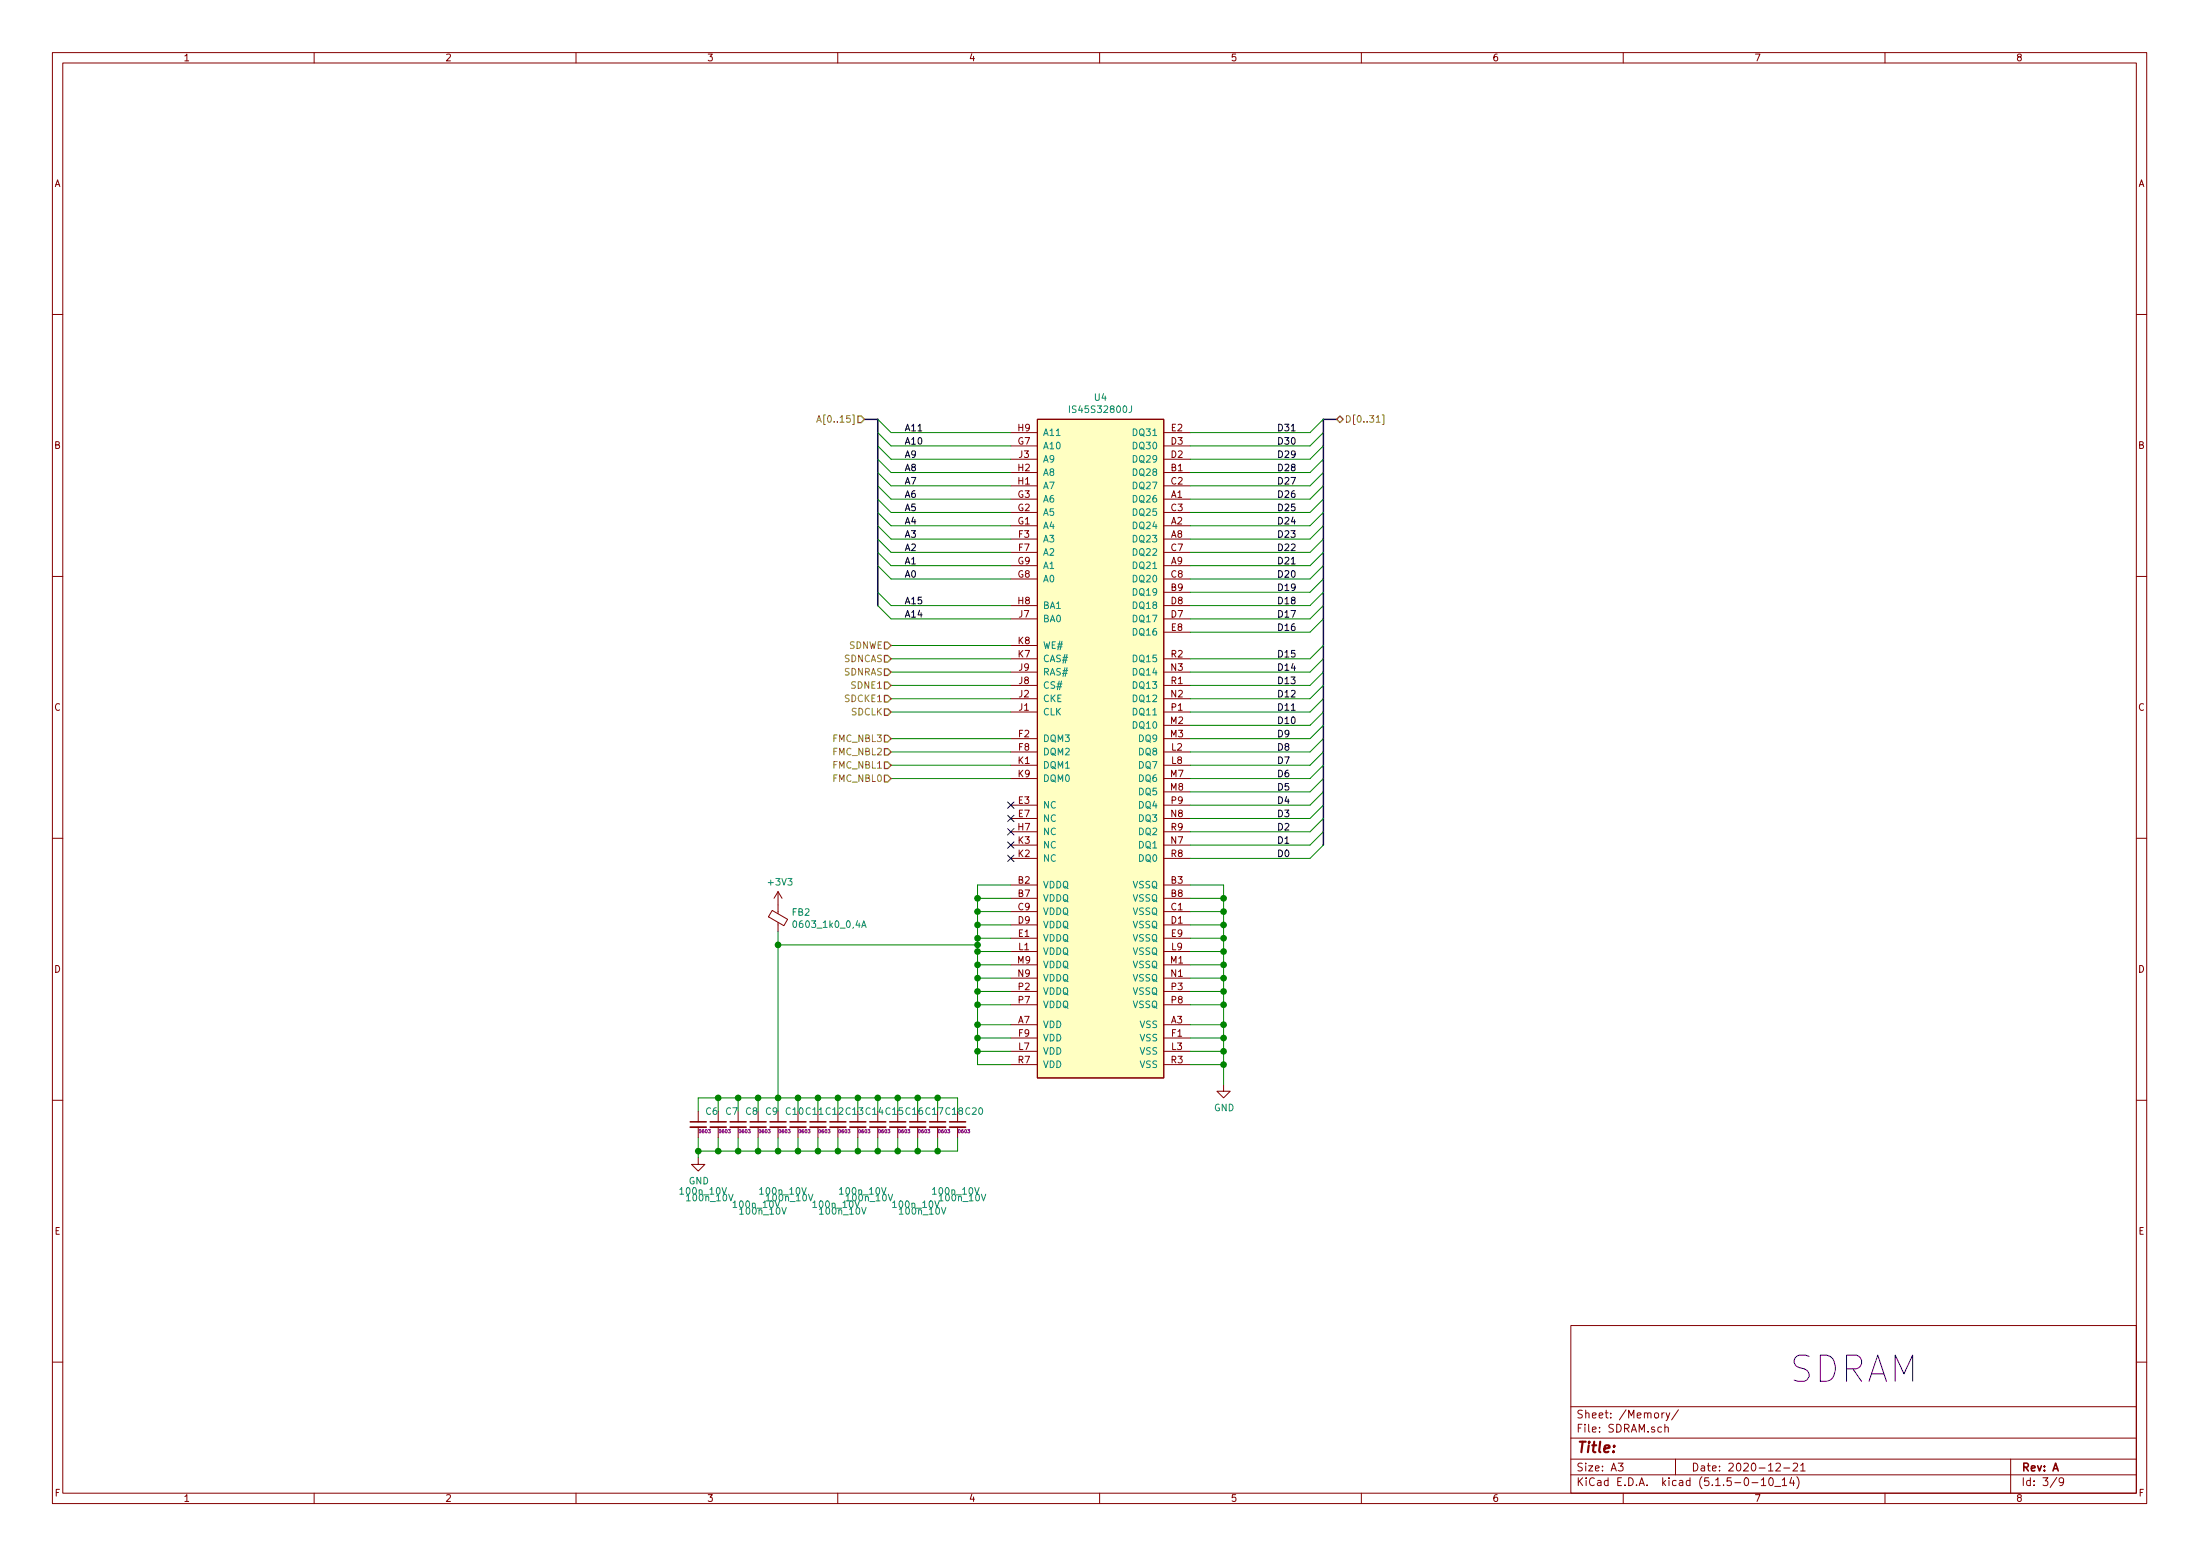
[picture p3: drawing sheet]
<svg xmlns="http://www.w3.org/2000/svg" width="420mm" height="297mm" viewBox="0 0 420 297" stroke-linecap="round" stroke-linejoin="round" font-family="sans-serif">
<g fill="none" stroke="#840000" stroke-width=".19">
<path d="M10 10h400v277h-400zM12 12h396v273.1h-396zM60 10v2M110 10v2M160 10v2M210 10v2M260 10v2M310 10v2M360 10v2M10 60h2M408 60h2M193 95.3h5.1"/>
<path d="M193 90.2h5.1M193 92.7h5.1M193 97.8h5.1M193 87.7h5.1M193 85.1h5.1M193 82.6h5.1M222.2 95.3h5.1M222.2 90.2h5.1M222.2 92.7h5.1M222.2 97.8h5.1M222.2 87.7h5.1M222.2 85.1h5.1"/>
<path d="M222.2 82.6h5.1M10 110h2M193 100.4h5.1M193 102.9h5.1M193 108h5.1M193 105.4h5.1M193 110.5h5.1M193 118.1h5.1M193 115.6h5.1M222.2 100.4h5.1M222.2 102.9h5.1M222.2 108h5.1"/>
<path d="M222.2 113.1h5.1M222.2 105.4h5.1M222.2 110.5h5.1M222.2 118.1h5.1M222.2 115.6h5.1M408 110h2M193 135.9h5.1M193 133.4h5.1M193 130.8h5.1M193 128.3h5.1M193 125.8h5.1M193 123.2h5.1"/>
<path d="M222.2 120.7h5.1M222.2 135.9h5.1M222.2 133.4h5.1M222.2 130.8h5.1M222.2 128.3h5.1M222.2 125.8h5.1M222.2 138.5h5.1M193 153.7h5.1M193 156.2h5.1M193 141h5.1M193 143.5h5.1M193 158.8h5.1"/>
<path d="M193 146.1h5.1M193 148.6h5.1M222.2 153.7h5.1M222.2 156.2h5.1M222.2 141h5.1M222.2 143.5h5.1M222.2 158.8h5.1M222.2 146.1h5.1M222.2 148.6h5.1M222.2 151.2h5.1M10 160h2M147.5 173.8l2.9 1.7-.7 1.2-2.9-1.7z"/>
<path d="M148.6 170.2v4.2M148.6 176.1v1.7M148.6 170.2l-.8 1.3M148.6 170.2l.8 1.3M193 168.9h5.1M193 171.5h5.1M193 174h5.1M193 176.6h5.1M193 179.1h5.1M193 163.9h5.1M193 161.3h5.1M222.2 168.9h5.1"/>
<path d="M222.2 171.5h5.1M222.2 174h5.1M222.2 176.6h5.1M222.2 179.1h5.1M222.2 163.9h5.1M222.2 161.3h5.1M408 160h2M193 195.6h5.1M193 198.2h5.1M193 181.6h5.1M193 184.2h5.1M193 186.7h5.1"/>
<path d="M193 189.3h5.1M193 191.8h5.1M222.2 195.6h5.1M222.2 198.2h5.1M222.2 181.6h5.1M222.2 184.2h5.1M222.2 186.7h5.1M222.2 189.3h5.1M222.2 191.8h5.1M10 210h2M133.3 212.1v2.1M133.3 215.2v2"/>
<path d="M137.2 212.1v2.1M137.2 215.2v2M141 212.1v2.1M141 215.2v2M144.8 212.1v2.1M144.8 215.2v2M148.6 212.1v2.1M148.6 215.2v2M152.4 212.1v2.1M152.4 215.2v2M156.2 212.1v2.1M156.2 215.2v2"/>
<path d="M160 212.1v2.1M160 215.2v2M163.8 212.1v2.1M163.8 215.2v2M167.6 212.1v2.1M167.6 215.2v2M171.4 212.1v2.1M171.4 215.2v2M175.3 212.1v2.1M175.3 215.2v2M179.1 212.1v2.1M179.1 215.2v2"/>
<path d="M182.9 212.1v2.1M182.9 215.2v2M193 200.7h5.1M193 203.2h5.1M222.2 200.7h5.1M222.2 203.2h5.1M233.7 207v1.3h1.2l-1.2 1.3-1.3-1.3h1.3M408 210h2M133.3 221v1.3h1.3l-1.3 1.3-1.2-1.3h1.2M300 253h108v32.1h-108zM10 260h2M300 278.5h108"/>
<path d="M300 274.5h108M300 268.5h108M309 279.3h1l-.5 .6 .4 .1v.7l-.2 .1-.7-.1M317.4 269.7v1M317.8 269.7l-.4 .3M318 272.5a.37 .37 0 0 1 .6 .1v.8M318 271.9v1.5M318.2 269.7l.3 1M318.9 269.7l-.5 1.4-.2 .1M320 278.5v3M320.5 269.1l-1.2 2M339.2 279.5l.6-.2 .2 .4-.9 1.1h.9"/>
<path d="M342.5 279.5l.5-.2 .3 .2v.2l-.9 1.1h.9M343.9 279.7l.4-.4v1.5M384 278.5v6.6M408 260h2M60 285.1v1.9M110 285.1v1.9M160 285.1v1.9M210 285.1v1.9M260 285.1v1.9M300 281.5h108M310 285.1v1.9M334.6 283h1.1"/>
<path d="M336.4 282.5l.4-.4v1.5M336.4 283.6h.8M337.9 282.3l.3-.2a.81 .81 0 0 1 .5 .6 .81 .81 0 0 1-.2 .8l-.2 .1a.79 .79 0 0 1-.4-1.3zM338.9 283.8h1.2M340.4 282.5l.4-.4v1.5M340.4 283.6h.8M340.7 280.2h1.1M342.2 282l-.4 1.1h.9M342.5 282.6v1M343.2 281.9a1.71 1.71 0 0 1 0 2.3M343.9 280.8h.9M360 285.1v1.9"/>
<path d="M392.8 282l-1.3 2M394.1 282.7l-.3 .3h-.4l-.2-.3 .2-.5 .4-.1 .2 .2a1.19 1.19 0 0 1-.2 1.2l-.4 .1"/>
</g>
<path d="M198.1 80h24.1v125.8h-24.1z" fill="#ffffc2" stroke="#ffffc2" stroke-width=".19"/>
<path d="M198.1 80h24.1v125.8h-24.1z" fill="none" stroke="#840000" stroke-width=".2"/>
<g fill="none" stroke="#008484" stroke-width=".19">
<path d="M204.2 77.5v1.3M216.1 77.5v.9l-.2 .3-.3 .1M151.6 175.9l.1-.1a.69 .69 0 0 1 .5 .6 .69 .69 0 0 1-.5 .6l-.3-.4zM164.6 177l.4-1.2 .4 1.2M164.7 176.7h.6M129.8 227.1l.4-.4v1.3M129.8 228h.8M131.2 226.8l.1-.1a.67 .67 0 0 1 .5 .6 .67 .67 0 0 1-.5 .7l-.2-.5zM132.4 226.8l.2-.1a.67 .67 0 0 1 .4 .6 .67 .67 0 0 1-.4 .7l-.3-.5zM133.5 227.3l.2-.2 .3 .1 .1 .8M133.5 227.1v.9M135.6 227.1l.3-.4v1.3"/>
<path d="M136.9 226.8l.2-.1a.69 .69 0 0 1 .4 .6 .69 .69 0 0 1-.4 .7l-.2-.2-.1-.3zM137.9 226.7l.4 1.3 .4-1.3M140 229.6l.4-.4v1.3M140 230.5h.7M141.3 229.4l.2-.2a.67 .67 0 0 1 .5 .7 .67 .67 0 0 1-.5 .6l-.3-.5zM142.5 229.4l.2-.2a.67 .67 0 0 1 .5 .7 .67 .67 0 0 1-.5 .6l-.3-.5zM143.7 229.8l.2-.1h.3v.8M143.7 229.7v.8M145.1 227.1l.3-.4v1.3M145.1 228h.7M145.7 229.6l.4-.4v1.3M146.4 226.8l.2-.1a.67 .67 0 0 1 .4 .6 .67 .67 0 0 1-.4 .7l-.3-.5z"/>
<path d="M147.1 229.4l.2-.2a.69 .69 0 0 1 .4 .7 .69 .69 0 0 1-.4 .6l-.2-.1-.1-.4zM147.6 226.8l.2-.1a.67 .67 0 0 1 .5 .6 .67 .67 0 0 1-.5 .7l-.3-.5zM148.1 229.2l.4 1.3 .4-1.3M148.8 227.3l.1-.2 .4 .1v.8M148.8 227.1v.9M150.8 227.1l.4-.4v1.3M152.1 226.8l.2-.1a.69 .69 0 0 1 .5 .6 .69 .69 0 0 1-.5 .7l-.2-.2-.1-.3zM153.1 226.7l.4 1.3 .5-1.3M155.2 229.6l.4-.4v1.3M155.2 230.5h.8M156.6 229.4l.1-.2a.67 .67 0 0 1 .5 .7 .67 .67 0 0 1-.5 .6l-.2-.5zM157.8 229.4l.2-.2a.67 .67 0 0 1 .4 .7 .67 .67 0 0 1-.4 .6l-.3-.5z"/>
<path d="M158.9 229.8l.2-.1h.3l.1 .8M158.9 229.7v.8M160.3 227.1l.4-.4v1.3M160.3 228h.7M161 229.6l.3-.4v1.3M161.6 226.8l.2-.1a.67 .67 0 0 1 .5 .6 .67 .67 0 0 1-.5 .7l-.3-.5zM162.3 229.4l.2-.2a.69 .69 0 0 1 .4 .7 .69 .69 0 0 1-.4 .6l-.2-.1-.1-.4zM162.9 226.8l.1-.1a.67 .67 0 0 1 .5 .6 .67 .67 0 0 1-.5 .7l-.3-.5zM163.3 229.2l.4 1.3 .4-1.3M164 227.3l.2-.2 .3 .1 .1 .8M164 227.1v.9M166.1 227.1l.3-.4v1.3"/>
<path d="M167.4 226.8l.2-.1a.69 .69 0 0 1 .4 .6 .69 .69 0 0 1-.4 .7l-.2-.2-.1-.3zM168.4 226.7l.4 1.3 .4-1.3M170.5 229.6l.3-.4v1.3M170.5 230.5h.7M171.8 229.4l.2-.2a.67 .67 0 0 1 .4 .7 .67 .67 0 0 1-.4 .6l-.3-.5zM173 229.4l.2-.2a.67 .67 0 0 1 .5 .7 .67 .67 0 0 1-.5 .6l-.3-.5zM174.2 229.8l.1-.1h.4v.8M174.2 229.7v.8M176.2 229.6l.4-.4v1.3M177.5 229.4l.2-.2a.69 .69 0 0 1 .5 .7 .69 .69 0 0 1-.5 .6l-.2-.1-.1-.4zM178.1 227.1l.4-.4v1.3M178.1 228h.7"/>
<path d="M178.5 229.2l.4 1.3 .5-1.3M179.4 226.8l.2-.1a.67 .67 0 0 1 .5 .6 .67 .67 0 0 1-.5 .7l-.3-.5zM180.6 226.8l.2-.1a.67 .67 0 0 1 .5 .6 .67 .67 0 0 1-.5 .7l-.3-.5zM181.8 227.3l.2-.2 .3 .1v.8M181.8 227.1v.9M183.8 227.1l.4-.4v1.3M185.2 226.8l.2-.1a.69 .69 0 0 1 .4 .6 .69 .69 0 0 1-.4 .7l-.2-.2-.1-.3zM186.2 226.7l.4 1.3 .4-1.3"/>
</g>
<g fill="none" stroke="#840000" stroke-width=".33">
<path d="M131.8 215.2h3.1M135.6 215.2h3.1M139.4 215.2h3.1M143.3 215.2h3M147.1 215.2h3M150.9 215.2h3M154.7 215.2h3M158.5 215.2h3M162.3 215.2h3.1M166.1 215.2h3.1M169.9 215.2h3.1M173.7 215.2h3.1"/>
<path d="M177.5 215.2h3.1M181.4 215.2h3"/>
</g>
<g fill="none" stroke="#840000" stroke-width=".3">
<path d="M131.8 214.2h3.1M135.6 214.2h3.1M139.4 214.2h3.1M143.3 214.2h3M147.1 214.2h3M150.9 214.2h3M154.7 214.2h3M158.5 214.2h3M162.3 214.2h3.1M166.1 214.2h3.1M169.9 214.2h3.1M173.7 214.2h3.1"/>
<path d="M177.5 214.2h3.1M181.4 214.2h3"/>
</g>
<path d="M165.1 80h2.5v35.6M255.3 80h-2.6v81.3" fill="none" stroke="#000084" stroke-width=".3"/>
<g fill="none" stroke="#008400" stroke-width=".19">
<path d="M167.6 85.1l2.6 2.6h22.8M167.6 97.8l2.6 2.6h22.8M167.6 95.3l2.6 2.5h22.8M167.6 92.7l2.6 2.6h22.8M167.6 90.2l2.6 2.5h22.8M167.6 87.7l2.6 2.5h22.8M167.6 82.6l2.6 2.5h22.8M167.6 80l2.6 2.6h22.8M252.7 85.1l-2.5 2.6h-22.9M252.7 97.8l-2.5 2.6h-22.9M252.7 95.3l-2.5 2.5h-22.9M252.7 92.7l-2.5 2.6h-22.9"/>
<path d="M252.7 90.2l-2.5 2.5h-22.9M252.7 87.7l-2.5 2.5h-22.9M252.7 82.6l-2.5 2.5h-22.9M252.7 80l-2.5 2.6h-22.9M167.6 115.6l2.6 2.5h22.8M167.6 113.1l2.6 2.5h22.8M167.6 108l2.6 2.5h22.8M167.6 105.4l2.6 2.6h22.8M167.6 102.9l2.6 2.5h22.8M167.6 100.4l2.6 2.5h22.8M252.7 118.1l-2.5 2.6h-22.9M252.7 115.6l-2.5 2.5h-22.9"/>
<path d="M252.7 113.1l-2.5 2.5h-22.9M252.7 110.5l-2.5 2.6h-22.9M252.7 108l-2.5 2.5h-22.9M252.7 105.4l-2.5 2.6h-22.9M252.7 102.9l-2.5 2.5h-22.9M252.7 100.4l-2.5 2.5h-22.9M170.2 135.9h22.8M170.2 133.4h22.8M170.2 130.8h22.8M170.2 128.3h22.8M170.2 125.8h22.8M170.2 123.2h22.8"/>
<path d="M252.7 138.5l-2.5 2.5h-22.9M252.7 133.4l-2.5 2.5h-22.9M252.7 130.8l-2.5 2.6h-22.9M252.7 128.3l-2.5 2.5h-22.9M252.7 125.8l-2.5 2.5h-22.9M252.7 123.2l-2.5 2.6h-22.9M252.7 135.9l-2.5 2.6h-22.9M170.2 148.6h22.8M170.2 146.1h22.8M170.2 143.5h22.8M170.2 141h22.8M252.7 146.1l-2.5 2.5h-22.9"/>
<path d="M252.7 143.5l-2.5 2.6h-22.9M252.7 141l-2.5 2.5h-22.9M252.7 158.8l-2.5 2.5h-22.9M252.7 156.2l-2.5 2.6h-22.9M252.7 153.7l-2.5 2.5h-22.9M252.7 151.2l-2.5 2.5h-22.9M252.7 148.6l-2.5 2.6h-22.9M148.6 177.8v34.3M186.7 171.5h6.3M186.7 174h6.3M186.7 176.6h6.3M186.7 179.1h6.3"/>
<path d="M193 168.9h-6.3v34.3h6.3M227.3 168.9h6.4v38.1M227.3 171.5h6.4M227.3 174h6.4M227.3 176.6h6.4M227.3 179.1h6.4M252.7 161.3l-2.5 2.6h-22.9M148.6 180.4h38.1M186.7 184.2h6.3M186.7 186.7h6.3M186.7 189.3h6.3M186.7 198.2h6.3"/>
<path d="M186.7 195.6h6.3M186.7 181.6h6.3M186.7 191.8h6.3M227.3 184.2h6.4M227.3 186.7h6.4M227.3 189.3h6.4M227.3 198.2h6.4M227.3 195.6h6.4M227.3 181.6h6.4M227.3 191.8h6.4M133.3 212.1v-2.5h49.6v2.5M133.3 217.2v3.8"/>
<path d="M137.2 209.6v2.5M137.2 217.2v2.5M141 209.6v2.5M141 217.2v2.5M144.8 209.6v2.5M144.8 217.2v2.5M148.6 217.2v2.5M152.4 209.6v2.5M152.4 217.2v2.5M156.2 209.6v2.5M156.2 217.2v2.5M160 209.6v2.5"/>
<path d="M160 217.2v2.5M163.8 209.6v2.5M163.8 217.2v2.5M167.6 209.6v2.5M167.6 217.2v2.5M171.4 209.6v2.5M171.4 217.2v2.5M175.3 209.6v2.5M175.3 217.2v2.5M179.1 209.6v2.5M179.1 217.2v2.5M182.9 217.2v2.5h-49.6"/>
<path d="M186.7 200.7h6.3M227.3 203.2h6.4M227.3 200.7h6.4"/>
</g>
<path d="M163.8 79.4h.7l.6 .6-.6 .7h-.7zM255.3 80l.6-.6 .6 .6-.6 .7zM168.9 122.6h.6l.7 .6-.7 .7h-.6zM168.9 125.1h.6l.7 .7-.7 .6h-.6zM168.9 127.7h.6l.7 .6-.7 .6h-.6zM168.9 130.2h.6l.7 .6-.7 .7h-.6zM168.9 132.8h.6l.7 .6-.7 .6h-.6zM168.9 135.3h.6l.7 .6-.7 .7h-.6zM168.9 140.4h.6l.7 .6-.7 .6h-.6zM168.9 142.9h.6l.7 .6-.7 .7h-.6zM168.9 145.5h.6l.7 .6-.7 .6h-.6zM168.9 148h.6l.7 .6-.7 .7h-.6z" fill="none" stroke="#848400" stroke-width=".25"/>
<path d="M264 79.2h.3v1.8h-.3M156 80.6l.4-1.3 .4 1.3M156.1 80.2h.6M262.8 80.6h.8" fill="none" stroke="#848400" stroke-width=".19"/>
<g fill="#008400" stroke="#008400" stroke-width=".25">
<circle cx="233.7" cy="181.6" r=".51"/>
<circle cx="186.7" cy="181.6" r=".51"/>
<circle cx="233.7" cy="184.2" r=".51"/>
<circle cx="233.7" cy="186.7" r=".51"/>
<circle cx="233.7" cy="189.3" r=".51"/>
<circle cx="233.7" cy="191.8" r=".51"/>
<circle cx="233.7" cy="195.6" r=".51"/>
<circle cx="233.7" cy="198.2" r=".51"/>
<circle cx="233.7" cy="200.7" r=".51"/>
<circle cx="233.7" cy="203.2" r=".51"/>
<circle cx="186.7" cy="176.6" r=".51"/>
<circle cx="186.7" cy="174" r=".51"/>
<circle cx="186.7" cy="171.5" r=".51"/>
<circle cx="186.7" cy="180.4" r=".51"/>
<circle cx="133.4" cy="219.7" r=".51"/>
<circle cx="137.2" cy="219.7" r=".51"/>
<circle cx="141" cy="219.7" r=".51"/>
<circle cx="144.8" cy="219.7" r=".51"/>
<circle cx="148.6" cy="219.7" r=".51"/>
<circle cx="152.4" cy="219.7" r=".51"/>
<circle cx="156.2" cy="219.7" r=".51"/>
<circle cx="160" cy="219.7" r=".51"/>
<circle cx="163.8" cy="219.7" r=".51"/>
<circle cx="167.6" cy="219.7" r=".51"/>
<circle cx="171.5" cy="219.7" r=".51"/>
<circle cx="175.3" cy="219.7" r=".51"/>
<circle cx="179.1" cy="219.7" r=".51"/>
<circle cx="137.2" cy="209.6" r=".51"/>
<circle cx="141" cy="209.6" r=".51"/>
<circle cx="233.7" cy="179.1" r=".51"/>
<circle cx="233.7" cy="176.6" r=".51"/>
<circle cx="233.7" cy="174" r=".51"/>
<circle cx="233.7" cy="171.5" r=".51"/>
<circle cx="186.7" cy="195.6" r=".51"/>
<circle cx="186.7" cy="198.2" r=".51"/>
<circle cx="186.7" cy="200.7" r=".51"/>
<circle cx="186.7" cy="191.8" r=".51"/>
<circle cx="186.7" cy="189.3" r=".51"/>
<circle cx="186.7" cy="186.7" r=".51"/>
<circle cx="186.7" cy="179.1" r=".51"/>
<circle cx="186.7" cy="184.2" r=".51"/>
<circle cx="148.6" cy="180.4" r=".51"/>
<circle cx="179.1" cy="209.6" r=".51"/>
<circle cx="175.3" cy="209.6" r=".51"/>
<circle cx="144.8" cy="209.6" r=".51"/>
<circle cx="148.6" cy="209.6" r=".51"/>
<circle cx="152.4" cy="209.6" r=".51"/>
<circle cx="156.2" cy="209.6" r=".51"/>
<circle cx="160" cy="209.6" r=".51"/>
<circle cx="163.8" cy="209.6" r=".51"/>
<circle cx="167.6" cy="209.6" r=".51"/>
<circle cx="171.5" cy="209.6" r=".51"/>
</g>
<path d="M192.4 158.2l1.2 1.2M192.4 155.6l1.2 1.3M192.4 153.1l1.2 1.2M193.6 158.2l-1.2 1.2M193.6 155.6l-1.2 1.3M193.6 153.1l-1.2 1.2M192.4 163.3l1.2 1.2M192.4 160.7l1.2 1.2M193.6 163.3l-1.2 1.2M193.6 160.7l-1.2 1.2" fill="none" stroke="#000084" stroke-width=".19"/>
<text font-size="7" fill="#0000c2" x="341.6" y="263.9">SDRAM</text>
<text font-size="2.8" fill="#840000" x="301" y="277.3">Title:</text>
<g font-size="2.1" fill="#840000">
<text x="301" y="273.5">File: SDRAM.sch</text>
<text x="301" y="270.8">Sheet: /Memory/</text>
<text x="301" y="280.9">Size: A3</text>
<text x="323" y="280.9">Date: 2020-12-21</text>
<text x="386" y="280.9">Rev: A</text>
<text x="301" y="283.7">KiCad E.D.A. kicad (5.1.5-0-10_14)</text>
<text x="386" y="283.7">Id: 3/9</text>
</g>
<g font-size="1.8" fill="#840000">
<text x="35" y="11.7">1</text>
<text x="85" y="11.7">2</text>
<text x="135" y="11.7">3</text>
<text x="185" y="11.7">4</text>
<text x="235" y="11.7">5</text>
<text x="285" y="11.7">6</text>
<text x="335" y="11.7">7</text>
<text x="385" y="11.7">8</text>
<text x="10.4" y="35.7">A</text>
<text x="408.4" y="35.7">A</text>
<text x="194.5" y="82.3">H9</text>
<text x="223.7" y="82.3">E2</text>
<text x="10.4" y="85.7">B</text>
<text x="194.4" y="84.9">G7</text>
<text x="194.5" y="90">H2</text>
<text x="194.6" y="87.4">J3</text>
<text x="223.7" y="90">B1</text>
<text x="223.7" y="87.4">D2</text>
<text x="223.7" y="84.9">D3</text>
<text x="408.4" y="85.7">B</text>
<text x="194.4" y="95">G3</text>
<text x="194.5" y="92.5">H1</text>
<text x="223.7" y="95">A1</text>
<text x="223.7" y="92.5">C2</text>
<text x="194.4" y="100.1">G1</text>
<text x="194.4" y="97.6">G2</text>
<text x="223.7" y="100.1">A2</text>
<text x="223.7" y="97.6">C3</text>
<text x="194.4" y="107.7">G9</text>
<text x="194.6" y="102.7">F3</text>
<text x="194.6" y="105.2">F7</text>
<text x="223.7" y="102.7">A8</text>
<text x="223.7" y="107.7">A9</text>
<text x="223.7" y="105.2">C7</text>
<text x="194.4" y="110.3">G8</text>
<text x="223.7" y="112.8">B9</text>
<text x="223.7" y="110.3">C8</text>
<text x="194.5" y="115.4">H8</text>
<text x="194.6" y="117.9">J7</text>
<text x="223.7" y="117.9">D7</text>
<text x="223.7" y="115.4">D8</text>
<text x="194.5" y="125.5">K7</text>
<text x="194.5" y="123">K8</text>
<text x="223.7" y="125.5">R2</text>
<text x="223.7" y="120.4">E8</text>
<text x="194.6" y="130.6">J8</text>
<text x="194.6" y="128.1">J9</text>
<text x="223.7" y="128.1">N3</text>
<text x="223.7" y="130.6">R1</text>
<text x="10.4" y="135.7">C</text>
<text x="194.6" y="135.7">J1</text>
<text x="194.6" y="133.1">J2</text>
<text x="223.7" y="133.1">N2</text>
<text x="223.7" y="135.7">P1</text>
<text x="408.4" y="135.7">C</text>
<text x="194.6" y="140.8">F2</text>
<text x="194.6" y="143.3">F8</text>
<text x="223.6" y="138.2">M2</text>
<text x="223.6" y="140.8">M3</text>
<text x="223.8" y="143.3">L2</text>
<text x="194.5" y="145.8">K1</text>
<text x="194.5" y="148.4">K9</text>
<text x="223.6" y="148.4">M7</text>
<text x="223.8" y="145.8">L8</text>
<text x="194.5" y="153.5">E3</text>
<text x="194.5" y="156">E7</text>
<text x="223.6" y="150.9">M8</text>
<text x="223.7" y="156">N8</text>
<text x="223.7" y="153.5">P9</text>
<text x="194.5" y="158.5">H7</text>
<text x="194.5" y="161.1">K3</text>
<text x="223.7" y="161.1">N7</text>
<text x="223.7" y="158.5">R9</text>
<text x="194.5" y="163.6">K2</text>
<text x="223.7" y="163.6">R8</text>
<text x="194.5" y="168.7">B2</text>
<text x="194.5" y="171.2">B7</text>
<text x="194.5" y="173.8">C9</text>
<text x="223.7" y="168.7">B3</text>
<text x="223.7" y="171.2">B8</text>
<text x="223.7" y="173.8">C1</text>
<text x="194.5" y="176.3">D9</text>
<text x="194.5" y="178.9">E1</text>
<text x="223.7" y="176.3">D1</text>
<text x="223.7" y="178.9">E9</text>
<text x="10.4" y="185.7">D</text>
<text x="194.4" y="183.9">M9</text>
<text x="194.6" y="181.4">L1</text>
<text x="223.6" y="183.9">M1</text>
<text x="223.8" y="181.4">L9</text>
<text x="408.4" y="185.7">D</text>
<text x="194.5" y="186.5">N9</text>
<text x="194.5" y="189">P2</text>
<text x="194.5" y="191.6">P7</text>
<text x="223.7" y="186.5">N1</text>
<text x="223.7" y="189">P3</text>
<text x="223.7" y="191.6">P8</text>
<text x="194.5" y="195.4">A7</text>
<text x="194.6" y="197.9">F9</text>
<text x="223.7" y="195.4">A3</text>
<text x="223.8" y="197.9">F1</text>
<text x="194.5" y="203">R7</text>
<text x="194.6" y="200.4">L7</text>
<text x="223.7" y="203">R3</text>
<text x="223.8" y="200.4">L3</text>
<text x="10.4" y="235.7">E</text>
<text x="408.4" y="235.7">E</text>
<text x="10.5" y="285.7">F</text>
<text x="35" y="286.7">1</text>
<text x="85" y="286.7">2</text>
<text x="135" y="286.7">3</text>
<text x="185" y="286.7">4</text>
<text x="235" y="286.7">5</text>
<text x="285" y="286.7">6</text>
<text x="335" y="286.7">7</text>
<text x="385" y="286.7">8</text>
<text x="408.5" y="285.7">F</text>
</g>
<g font-size="1.8" fill="#008484">
<text x="209.1" y="76.5">U4</text>
<text x="199.1" y="83.2">A11</text>
<text x="204.8" y="78.8">IS45S32800J</text>
<text x="216.6" y="83.2">DQ31</text>
<text x="199.1" y="85.8">A10</text>
<text x="199.1" y="88.3">A9</text>
<text x="216.6" y="88.3">DQ29</text>
<text x="216.6" y="85.8">DQ30</text>
<text x="199.1" y="95.9">A6</text>
<text x="199.1" y="93.4">A7</text>
<text x="199.1" y="90.8">A8</text>
<text x="216.6" y="95.9">DQ26</text>
<text x="216.6" y="90.8">DQ28</text>
<text x="216.6" y="93.4">DQ27</text>
<text x="199.1" y="101">A4</text>
<text x="199.1" y="98.5">A5</text>
<text x="216.6" y="101">DQ24</text>
<text x="216.6" y="98.5">DQ25</text>
<text x="199.1" y="103.5">A3</text>
<text x="199.1" y="106.1">A2</text>
<text x="216.6" y="103.5">DQ23</text>
<text x="216.6" y="106.1">DQ22</text>
<text x="199.1" y="111.2">A0</text>
<text x="199.1" y="108.6">A1</text>
<text x="216.6" y="108.6">DQ21</text>
<text x="216.6" y="113.7">DQ19</text>
<text x="216.6" y="111.2">DQ20</text>
<text x="199.1" y="116.2">BA1</text>
<text x="199.1" y="118.8">BA0</text>
<text x="216.6" y="118.8">DQ17</text>
<text x="216.6" y="116.2">DQ18</text>
<text x="199.1" y="123.9">WE#</text>
<text x="216.6" y="121.3">DQ16</text>
<text x="199.1" y="131.5">CS#</text>
<text x="199.1" y="128.9">RAS#</text>
<text x="199.1" y="126.4">CAS#</text>
<text x="216.6" y="128.9">DQ14</text>
<text x="216.6" y="131.5">DQ13</text>
<text x="216.6" y="126.4">DQ15</text>
<text x="199.1" y="136.6">CLK</text>
<text x="199.1" y="134">CKE</text>
<text x="216.6" y="134">DQ12</text>
<text x="216.6" y="136.6">DQ11</text>
<text x="199.1" y="141.6">DQM3</text>
<text x="216.6" y="139.1">DQ10</text>
<text x="217.6" y="141.6">DQ9</text>
<text x="199.1" y="144.2">DQM2</text>
<text x="199.1" y="146.7">DQM1</text>
<text x="199.1" y="149.3">DQM0</text>
<text x="217.6" y="144.2">DQ8</text>
<text x="217.6" y="146.7">DQ7</text>
<text x="217.6" y="149.3">DQ6</text>
<text x="199.1" y="154.3">NC</text>
<text x="217.6" y="151.8">DQ5</text>
<text x="217.6" y="154.3">DQ4</text>
<text x="199.1" y="156.9">NC</text>
<text x="199.1" y="159.4">NC</text>
<text x="199.1" y="162">NC</text>
<text x="217.6" y="162">DQ1</text>
<text x="217.6" y="156.9">DQ3</text>
<text x="217.6" y="159.4">DQ2</text>
<text x="199.1" y="164.5">NC</text>
<text x="217.6" y="164.5">DQ0</text>
<text x="146.9" y="169">+3V3</text>
<text x="199.1" y="169.6">VDDQ</text>
<text x="199.1" y="172.1">VDDQ</text>
<text x="216.3" y="169.6">VSSQ</text>
<text x="216.3" y="172.1">VSSQ</text>
<text x="151.3" y="174.8">FB2</text>
<text x="152.1" y="177.1">0603_1k0_0,4A</text>
<text x="199.1" y="174.7">VDDQ</text>
<text x="199.1" y="177.2">VDDQ</text>
<text x="199.1" y="179.7">VDDQ</text>
<text x="216.3" y="174.7">VSSQ</text>
<text x="216.3" y="177.2">VSSQ</text>
<text x="216.3" y="179.7">VSSQ</text>
<text x="199.1" y="182.3">VDDQ</text>
<text x="199.1" y="184.8">VDDQ</text>
<text x="216.3" y="182.3">VSSQ</text>
<text x="216.3" y="184.8">VSSQ</text>
<text x="199.1" y="187.4">VDDQ</text>
<text x="199.1" y="189.9">VDDQ</text>
<text x="216.3" y="187.4">VSSQ</text>
<text x="216.3" y="189.9">VSSQ</text>
<text x="199.1" y="196.3">VDD</text>
<text x="199.1" y="192.4">VDDQ</text>
<text x="216.3" y="192.4">VSSQ</text>
<text x="217.7" y="196.3">VSS</text>
<text x="199.1" y="198.8">VDD</text>
<text x="199.1" y="201.3">VDD</text>
<text x="199.1" y="203.9">VDD</text>
<text x="217.7" y="198.8">VSS</text>
<text x="217.7" y="201.3">VSS</text>
<text x="217.7" y="203.9">VSS</text>
<text x="134.8" y="212.8">C6</text>
<text x="138.6" y="212.8">C7</text>
<text x="142.4" y="212.8">C8</text>
<text x="146.3" y="212.8">C9</text>
<text x="150.1" y="212.8">C10 C11 C12 C13 C14 C15 C16 C17 C18 C20</text>
<text x="231.9" y="212.1">GND</text>
<text x="131.5" y="226.1">GND</text>
<text x="131.4" y="229.3">100n_10V</text>
<text x="141.6" y="231.9">100n_10V</text>
<text x="146.7" y="229.3">100n_10V</text>
<text x="156.8" y="231.9">100n_10V</text>
<text x="161.9" y="229.3">100n_10V</text>
<text x="172.1" y="231.9">100n_10V</text>
<text x="179.7" y="229.3">100n_10V</text>
</g>
<g font-size="1.8" fill="#848400">
<text x="157.2" y="80.7">A[0..15]</text>
<text x="256.8" y="80.7">D[0..31]</text>
<text x="162.1" y="123.9">SDNWE</text>
<text x="161.2" y="126.4">SDNCAS</text>
<text x="161.2" y="128.9">SDNRAS</text>
<text x="162.8" y="131.5">SDNE1</text>
<text x="161.5" y="134">SDCKE1</text>
<text x="162.6" y="136.6">SDCLK</text>
<text x="159.2" y="141.6">FMC_NBL3</text>
<text x="159.2" y="144.2">FMC_NBL2</text>
<text x="159.2" y="146.7">FMC_NBL1</text>
<text x="159.2" y="149.3">FMC_NBL0</text>
</g>
<g font-size="1.8">
<text x="172.7" y="82.3">A11</text>
<text x="243.8" y="82.3">D31</text>
<text x="172.7" y="84.9">A10</text>
<text x="172.7" y="87.4">A9</text>
<text x="172.7" y="90">A8</text>
<text x="243.8" y="90">D28</text>
<text x="243.8" y="87.4">D29</text>
<text x="243.8" y="84.9">D30</text>
<text x="172.7" y="92.5">A7</text>
<text x="172.7" y="95">A6</text>
<text x="243.8" y="95">D26</text>
<text x="243.8" y="92.5">D27</text>
<text x="172.7" y="97.6">A5</text>
<text x="172.7" y="100.1">A4</text>
<text x="243.8" y="97.6">D25</text>
<text x="243.8" y="100.1">D24</text>
<text x="172.7" y="102.7">A3</text>
<text x="172.7" y="105.2">A2</text>
<text x="172.7" y="107.7">A1</text>
<text x="243.8" y="102.7">D23</text>
<text x="243.8" y="105.2">D22</text>
<text x="243.8" y="107.7">D21</text>
<text x="172.7" y="110.3">A0</text>
<text x="243.8" y="110.3">D20</text>
<text x="243.8" y="112.8">D19</text>
<text x="172.7" y="115.4">A15</text>
<text x="172.7" y="117.9">A14</text>
<text x="243.8" y="115.4">D18</text>
<text x="243.8" y="117.9">D17</text>
<text x="243.8" y="120.4">D16</text>
<text x="243.8" y="125.5">D15</text>
<text x="243.8" y="128.1">D14</text>
<text x="243.8" y="130.6">D13</text>
<text x="243.8" y="133.1">D12</text>
<text x="243.8" y="135.7">D11</text>
<text x="243.8" y="138.2">D10</text>
<text x="243.8" y="140.8">D9</text>
<text x="243.8" y="143.3">D8</text>
<text x="243.8" y="145.8">D7</text>
<text x="243.8" y="148.4">D6</text>
<text x="243.8" y="150.9">D5</text>
<text x="243.8" y="153.5">D4</text>
<text x="243.8" y="156">D3</text>
<text x="243.8" y="158.5">D2</text>
<text x="243.8" y="161.1">D1</text>
<text x="243.8" y="163.6">D0</text>
</g>
<g font-size=".9" fill="#840084">
<text x="133.6" y="216.3">0603</text>
<text x="137.4" y="216.3">0603</text>
<text x="141.2" y="216.3">0603</text>
<text x="145.1" y="216.3">0603</text>
<text x="148.9" y="216.3">0603</text>
<text x="152.7" y="216.3">0603</text>
<text x="156.5" y="216.3">0603</text>
<text x="160.3" y="216.3">0603</text>
<text x="164.1" y="216.3">0603</text>
<text x="167.9" y="216.3">0603</text>
<text x="171.7" y="216.3">0603</text>
<text x="175.5" y="216.3">0603</text>
<text x="179.3" y="216.3">0603</text>
<text x="183.2" y="216.3">0603</text>
</g>
</svg>
